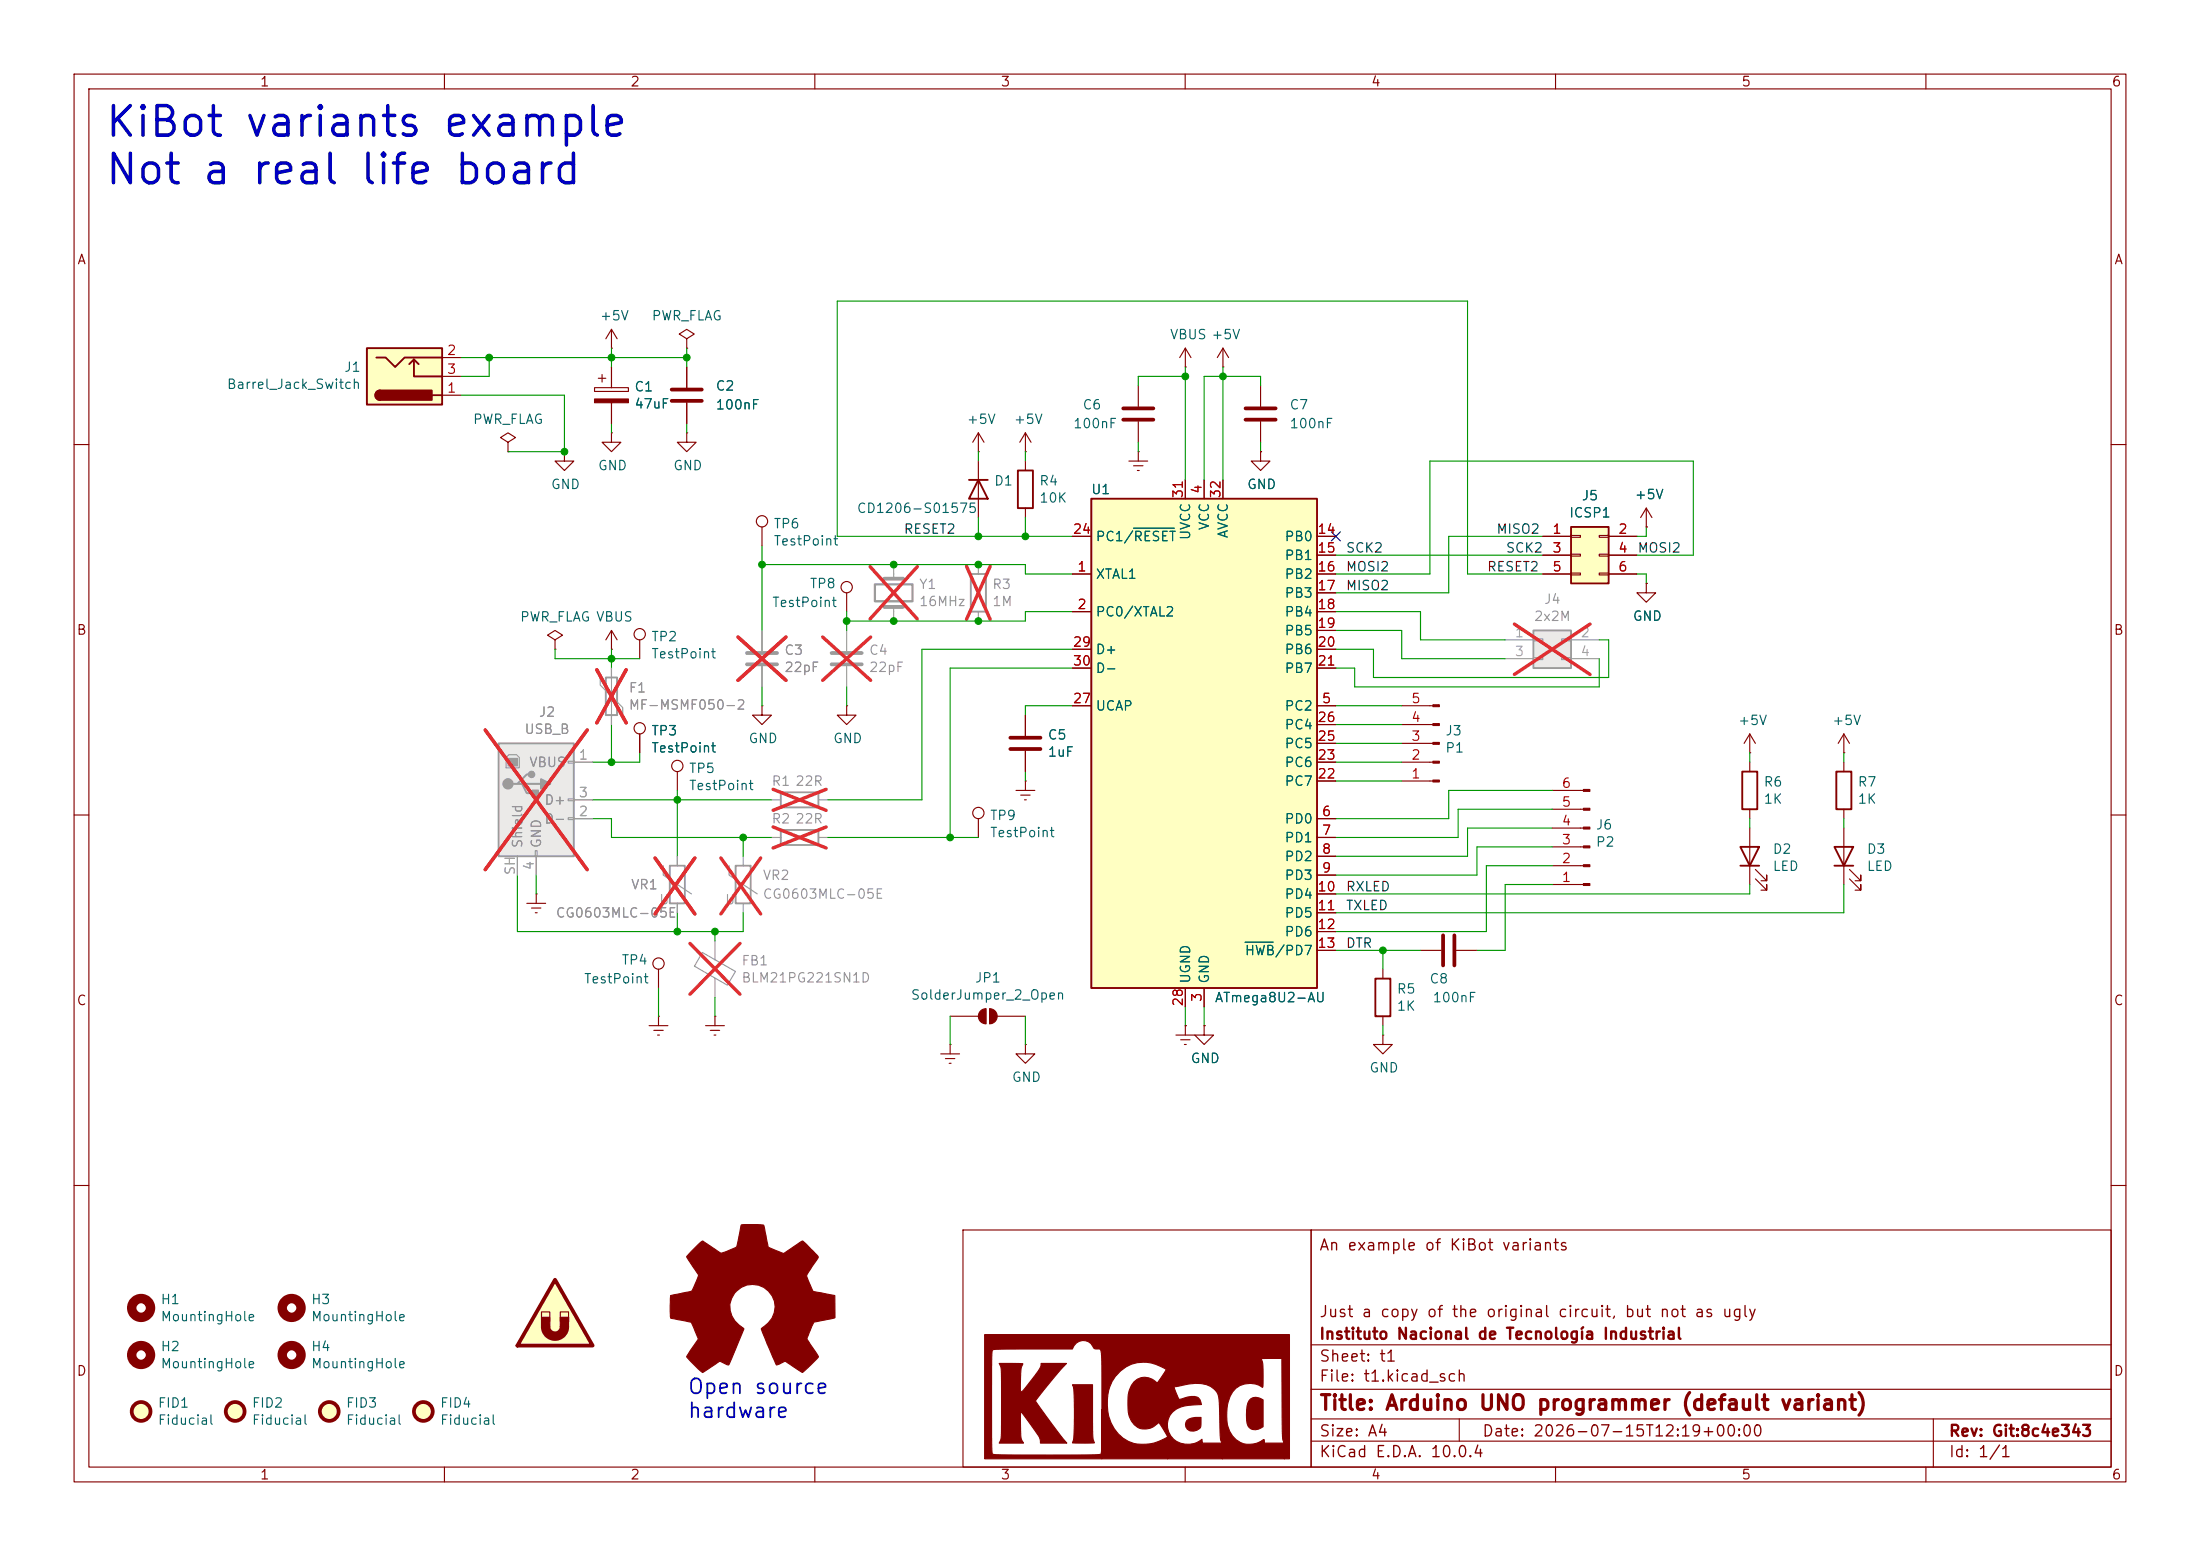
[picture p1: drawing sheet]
<svg xmlns="http://www.w3.org/2000/svg" width="297mm" height="210mm" viewBox="0 0 297 210" stroke-linecap="round" stroke-linejoin="round" font-family="sans-serif">
<g fill="none" stroke="#840000" stroke-width=".15">
<path d="M10 10h277v190h-277zM12 12h273v186h-273zM60 10v2M110 10v2M160 10v2M210 10v2M260 10v2M10 60h2M285 60h2M10 110h2M285 110h2M10 160h2"/>
<path d="M130 166h47v32h-47zM177 166h108v32h-108zM285 160h2M60 198v2M110 198v2M160 198v2M177 194.5h108M177 191.5h108M177 187.5h108M177 181.5h108M197 191.5v3M210 198v2"/>
<path d="M260 198v2M261 191.5v6.5"/>
</g>
<g fill="#840000" stroke="#840000" stroke-width=".15">
<path d="M132.9 180.1h41.2v16.8h-.7v-2.1a2.37 2.37 0 0 1-.3-1.6v-9.9l-2.8 .1a3.6 3.6 0 0 1 .2 2v1.8a3 3 0 0 0-4.8 2.3 5.7 5.7 0 0 0 .7 4.3 3 3 0 0 0 4.2 .5h.1v.5h2.7v2.1h-8.4v-2.1l-.1-.3a6.7 6.7 0 0 1-.2-2.4 14.4 14.4 0 0 0-.3-4 2.88 2.88 0 0 0-3-1.4l-2.9 .5v.2l.5 1.1 .2 .4h.1a3.7 3.7 0 0 1 2.5-.3l.2 .3 .2 .7a7.7 7.7 0 0 0-3.2 .5 2.59 2.59 0 0 0-1.3 3.1 2.59 2.59 0 0 0 2.9 1.7l1-.2 .7-.4v.5h2.7v2.1h-7.4v-3l-1.2-1.9a2.25 2.25 0 0 1-2.2 .8 2.25 2.25 0 0 1-1.8-1.7 6.8 6.8 0 0 1 .3-4.1 2.16 2.16 0 0 1 3.5-.4l1.2-1.7a4.9 4.9 0 0 0-5.2-.5 4.9 4.9 0 0 0-2.7 4.5 5.5 5.5 0 0 0 3.6 5.9 6 6 0 0 0 4.5-.9v3h-8.8v-11.8a8.5 8.5 0 0 0-.2-2.9l-.5-.1a.45 .45 0 0 1-.6-.4 1.49 1.49 0 0 0-1.5-.8 1.49 1.49 0 0 0-1.2 1.2h-10.4a.38 .38 0 0 0-.4 .1 .38 .38 0 0 0-.1 .4v3.5a110.2 110.2 0 0 0 .1 10.1 1.99 1.99 0 0 0 1.3 .2l12.9-.1a.36 .36 0 0 0 .4 0 .36 .36 0 0 0 .1-.4l.1-5.6v6.6h-15.9z"/>
<path d="M134.9 184l3.2 .1a2.8 2.8 0 0 0-.3 1.8v1.9h.2l1-1.2a7.3 7.3 0 0 0 1.5-2.4v-.2h3.5l-1.7 1.9-2.5 3.2 2.5 3.4 1.7 2.3h-3.5l-.1-.5-.2-.5-2.4-3.3v1.2a7.4 7.4 0 0 0 .1 2.7l.3 .4h-3.3a2.44 2.44 0 0 0 .3-1.6v-.5a68.4 68.4 0 0 0-.1-8.4z"/>
<path d="M144.8 186.9h2.7v5.9a3.5 3.5 0 0 0 .2 1.9l-2.7 .1-.2-.1v-.1a15.4 15.4 0 0 0 .2-4.3 9.5 9.5 0 0 0-.2-3.4z"/>
<path d="M160.2 191.7a2.41 2.41 0 0 1 1.9-.4v.7a1.03 1.03 0 0 1-1.4 1.1 .9 .9 0 0 1-.5-1.4z"/>
<path d="M168.8 188.8a1.43 1.43 0 0 1 1.7 .1v3.7a1.35 1.35 0 0 1-2-.2 5.4 5.4 0 0 1 .1-3.4z"/>
</g>
<path d="M212.1 71.1h5.1v7.6h-5.1z" fill="#ffffc2"/>
<path d="M212.1 71.1h5.1v7.6h-5.1zM234.9 114.3h2.6l-1.3 2.5zM234.9 116.8h2.6M235.2 104.1h2v5.1h-2zM247.6 114.3h2.6l-1.3 2.5zM247.6 116.8h2.6M247.9 104.1h2v5.1h-2z" fill="none" stroke="#840000" stroke-width=".25"/>
<g fill="none" stroke="#840000" stroke-width=".15">
<path d="M68.6 59.7l1-.6-1-.7-1 .7 1 .6v1.3M82.5 47h.1M82.5 44.5v2.5M82.5 44.5l-.7 1.2M82.5 44.5l.8 1.2M138.4 58.4l-.7 1.3M138.4 58.4l.8 1.3M138.4 58.4v2.6M68.6 61h.1M76.2 61v1.2h1.3l-1.3 1.3-1.3-1.3h1.3M76.2 61h.1M138.4 61h.1"/>
<path d="M208.3 72.4h3.8M208.3 74.9h3.8M208.3 77.5h3.8M212.1 72.3h1.3v.2h-1.3zM212.1 74.8h1.3v.3h-1.3zM212.1 77.3h1.3v.3h-1.3zM215.9 72.3h1.3v.2h-1.3zM215.9 74.8h1.3v.3h-1.3zM215.9 77.3h1.3v.3h-1.3zM217.2 72.4h3.8M217.2 74.9h3.8M217.2 77.5h3.8"/>
<path d="M222.2 71.1h.1M222.2 68.6l-.7 1.3M222.2 68.6l.8 1.3M222.2 68.6v2.5M74.9 86.4l1-.7-1-.6-1 .6 1 .7v1.2M74.9 87.6h.1M82.5 87.6h.1M82.5 85.1l-.7 1.3M82.5 85.1l.8 1.3M82.5 85.1v2.5M86.4 99.1v2.5M102.9 95.3v1.2h1.2l-1.2 1.3-1.3-1.3h1.3"/>
<path d="M102.9 95.3h.1M114.3 95.3v1.2h1.3l-1.3 1.3-1.3-1.3h1.3M114.3 95.3h.1M114.3 80v2.6M236.2 99.1l-.7 1.2M236.2 99.1l.8 1.2M236.2 99.1v2.5M248.9 99.1v2.5M248.9 99.1l-.7 1.2M248.9 99.1l.8 1.2M209.5 119.4h4.3M209.5 116.8h4.3"/>
<path d="M209.5 114.3h4.3M209.5 111.8h4.3M209.5 109.2h4.3M209.5 106.7h4.3M236.2 101.6h.1M236.2 102.9v1.2M236.2 109.2v1.3M236.2 111.8v7.6M237 118.6l1.5 1.5v-.7v.7h-.8M237 117.3l1.5 1.6v-.8v.8h-.8M248.9 101.6h.1M248.9 102.9v1.2"/>
<path d="M248.9 109.2v1.3M248.9 111.8v7.6M249.7 118.6l1.5 1.5v-.7v.7h-.8M249.7 117.3l1.5 1.6v-.8v.8h-.8M162.6 138.4v1.3h1.2l-1.2 1.3-1.3-1.3h1.3M162.6 138.4h.1"/>
<circle cx="114.3" cy="79.2" r=".76"/>
<circle cx="86.4" cy="98.3" r=".76"/>
</g>
<path d="M100.8 88.1h4.1M100.8 89.7h4.1" fill="none" stroke="#9c9b98" stroke-width=".51"/>
<path d="M102.9 85.1v2.8M102.9 89.9v2.8M104.1 108h1.3M104.1 113h1.3M110.5 108h1.3M110.5 113h1.3" fill="none" stroke="#9c9b98" stroke-width=".15"/>
<path d="M99.6 86l6.5 5.8M106.1 86l-6.5 5.8M104.4 106.5l7.1 2.9M104.4 111.6l7.1 2.8M111.5 106.5l-7.1 2.9M111.5 111.6l-7.1 2.8" fill="none" stroke="#e12e31" stroke-width=".46"/>
<path d="M105.4 106.9h5.1v2.1h-5.1zM105.4 112h5.1v2h-5.1z" fill="none" stroke="#9c9b98" stroke-width=".25"/>
<g fill="#840000" stroke="#840000" stroke-width=".15">
<path d="M213.8 119.3h.8v.2h-.8z"/>
<path d="M213.8 116.7h.8v.3h-.8z"/>
<path d="M213.8 114.2h.8v.2h-.8z"/>
<path d="M213.8 111.6h.8v.3h-.8z"/>
<path d="M213.8 109.1h.8v.2h-.8z"/>
<path d="M213.8 106.6h.8v.2h-.8z"/>
</g>
<path d="M49.5 47h10.2v7.6h-10.2z" fill="#ffffc2"/>
<path d="M49.5 47h10.2v7.6h-10.2zM50.8 48.3h1.3l1.2 1.2 1.3-1.2h5.1M51.3 52.7a.64 .64 0 0 0-.6 .6 .64 .64 0 0 0 .6 .7M55.2 49.1l.7-.6v2.3h3.8M55.9 48.5l.6 .6M58.4 53.3h1.3" fill="none" stroke="#840000" stroke-width=".25"/>
<g fill="#840000" stroke="#840000" stroke-width=".25">
<path d="M50.9 52.9l.4-.2v1.3a.63 .63 0 0 1-.6-.4 .63 .63 0 0 1 .2-.7z"/>
<path d="M51.3 52.7h7v1.3h-7z"/>
</g>
<g fill="none" stroke="#840000" stroke-width=".15">
<path d="M59.7 53.3h2.5M59.7 48.3h2.5M59.7 50.8h2.5M92.7 45.7l1-.6-1-.6-1 .6 1 .6v1.3M92.7 47h.1M152.4 62.2h2.5M153 62.9h1.3M153.5 63.5h.3M153.7 61h.1M153.7 61v1.2M86.4 86.4v2.5M189.2 97.8h4.2"/>
<path d="M189.2 95.3h4.2M91.4 104.1v2.6M189.2 105.4h4.2M189.2 102.9h4.2M189.2 100.3h4.2"/>
<circle cx="86.4" cy="85.6" r=".76"/>
<circle cx="91.4" cy="103.4" r=".76"/>
</g>
<path d="M132.1 76.2v1.3M81 91.4v1.1l3.1 3v1M82.5 90.2v7.6M132.1 82.6v1.2" fill="none" stroke="#9c9b98" stroke-width=".15"/>
<path d="M131.1 77.5h2v5.1h-2zM81.8 91.4h1.5v5.1h-1.5z" fill="none" stroke="#9c9b98" stroke-width=".25"/>
<path d="M130.5 76.4l3.2 7.2M133.7 76.4l-3.2 7.2M80.6 90.4l3.9 7.2M84.5 90.4l-3.9 7.2" fill="none" stroke="#e12e31" stroke-width=".46"/>
<g fill="#840000" stroke="#840000" stroke-width=".15">
<path d="M193.4 105.3h.9v.2h-.9z"/>
<path d="M193.4 102.7h.9v.3h-.9z"/>
<path d="M193.4 100.2h.9v.3h-.9z"/>
<path d="M193.4 97.7h.9v.2h-.9z"/>
<path d="M193.4 95.1h.9v.3h-.9z"/>
</g>
<path d="M67.3 100.3h10.2v15.3h-10.2z" fill="#ebeae8"/>
<path d="M67.3 100.3h10.2v15.3h-10.2zM69.8 105.8h.7l.6 1.3h1.3M70.5 105.8h2.5M71.8 104.5h-.7l-1.3 1.3h-.6M90.4 116.8h2.1v5.1h-2.1z" fill="none" stroke="#9c9b98" stroke-width=".25"/>
<g fill="none" stroke="#9c9b98" stroke-width=".15">
<path d="M120.6 76.2v1.9M114.3 85.1v2.8M114.3 89.9v2.8M120.6 81.9v1.9M68.3 102.2l.4-.3h1l.4 .3v1.4h-1.8zM69.8 115.6v2.5M72.3 114.8h.2v.8h-.2zM72.4 115.6v2.5M76.7 102.7h.8v.3h-.8zM76.7 107.8h.8v.3h-.8zM76.7 110.4h.8v.2h-.8zM77.5 102.9h2.5"/>
<path d="M77.5 110.5h2.5M77.5 108h2.5M89.5 116.8v1.3l3.8 2.6M91.4 115.6v1.2M91.4 121.9v1.3M94.8 128.5l4.5 2.6-1.1 1.9-4.4-2.6zM96.5 127v2.5M96.5 132v2.6"/>
</g>
<path d="M68.6 102.4h1.2v1h-1.2z" fill="#9c9b98" stroke="#9c9b98" stroke-width=".15"/>
<g fill="#9c9b98" stroke="#9c9b98" stroke-width=".25">
<path d="M71.9 106.7h.7v.7h-.7z"/>
<path d="M73 105.2l1.3 .6-1.3 .6z"/>
<circle cx="68.6" cy="105.8" r=".63"/>
<circle cx="71.8" cy="104.5" r=".38"/>
</g>
<path d="M117.5 76.5l6.3 7M123.8 76.5l-6.3 7M65.5 98.5l13.8 18.9M79.3 98.5l-13.8 18.9M111.1 86l6.4 5.8M117.5 86l-6.4 5.8M88.4 115.8l5.4 7.5M93.8 115.8l-5.4 7.5M93.1 127.3l6.8 6.9M99.9 127.3l-6.8 6.9" fill="none" stroke="#e12e31" stroke-width=".46"/>
<g fill="none" stroke="#840000" stroke-width=".15">
<path d="M80.3 52.3h4.5v.5h-4.5zM80.8 51.1h1M81.3 50.5v1.1M82.5 58.4v1.3h1.3l-1.3 1.3-1.2-1.3h1.2M82.5 58.4h.1M82.5 49.5v2.8M82.5 54.4v2.8M92.7 58.4v1.3h1.3l-1.3 1.3-1.3-1.3h1.3M92.7 58.4h.1M92.7 49.5v2.8M92.7 54.4v2.8M153.7 52.1v2.8"/>
<path d="M153.7 56.9v2.8M102.9 71.1v2.6M132.1 62.2v7.7M138.4 62.2v1.3M138.4 68.6v1.3M132.1 110.5v2.5M71.1 121.9h2.6M71.8 122.6h1.2M72.3 123.2h.2M72.4 120.7h.1M72.4 120.7v1.2M88.9 130.8v2.6"/>
<path d="M128.3 137.2h3.8M133.1 136.1v2.1M133.6 136.1v2.1M134.6 137.2h3.8M186.7 139.7v1.3h1.3l-1.3 1.2-1.3-1.2h1.3M186.7 139.7h.1M186.7 130.8v1.3M186.7 137.2v1.2M127 142.2h2.5M127.6 142.9h1.3M128.1 143.5h.3M128.3 141h.1"/>
<path d="M128.3 141v1.2"/>
<circle cx="102.9" cy="70.4" r=".76"/>
<circle cx="132.1" cy="109.7" r=".76"/>
<circle cx="88.9" cy="130" r=".76"/>
</g>
<path d="M119.4 78.1h2.5M112.3 88.1h4M112.3 89.7h4M119.4 81.9h2.5" fill="none" stroke="#9c9b98" stroke-width=".51"/>
<path d="M118.1 78.9h5.1v2.3h-5.1z" fill="none" stroke="#9c9b98" stroke-width=".3"/>
<g fill="none" stroke="#840000" stroke-width=".51">
<path d="M90.7 52.6h4M90.7 54.1h4M151.6 55.1h4.1M151.6 56.6h4.1"/>
<circle cx="19" cy="190.5" r="1.27"/>
<circle cx="31.7" cy="190.5" r="1.27"/>
<circle cx="44.4" cy="190.5" r="1.27"/>
<circle cx="57.1" cy="190.5" r="1.27"/>
</g>
<g fill="#840000" stroke="#840000" stroke-width=".15">
<path d="M80.3 53.8h4.5v.6h-4.5z"/>
<path d="M132.4 136.4l.3-.2 .4-.1v2.1a1.02 1.02 0 0 1-.9-.7 1.02 1.02 0 0 1 .2-1.1z"/>
<path d="M133.6 136.1a1.02 1.02 0 0 1 1 1.1 1.02 1.02 0 0 1-1 1z"/>
</g>
<path d="M130.8 64.8h2.5M132.1 64.8l1.2 2.5h-2.5zM137.4 63.5h2v5.1h-2zM185.7 132.1h2v5.1h-2z" fill="none" stroke="#840000" stroke-width=".25"/>
<g fill="#ffffc2" stroke="#ffffc2" stroke-width=".14">
<circle cx="57.1" cy="190.5" r="1.27"/>
<circle cx="44.4" cy="190.5" r="1.27"/>
<circle cx="31.7" cy="190.5" r="1.27"/>
<circle cx="19" cy="190.5" r="1.27"/>
</g>
<g fill="none" stroke="#840000" stroke-width="1.3">
<circle cx="19" cy="176.5" r="1.27"/>
<circle cx="39.4" cy="176.5" r="1.27"/>
<circle cx="19" cy="182.9" r="1.27"/>
<circle cx="39.4" cy="182.9" r="1.27"/>
</g>
<path d="M147.3 67.3h30.5v66.1h-30.5z" fill="#ffffc2"/>
<path d="M147.3 67.3h30.5v66.1h-30.5z" fill="none" stroke="#840000" stroke-width=".25"/>
<g fill="none" stroke="#840000" stroke-width=".15">
<path d="M132.1 58.4l-.8 1.3M132.1 58.4l.7 1.3M132.1 58.4v2.6M160 49.5h.1M160 47v2.5M160 47l-.7 1.3M160 47l.8 1.3M132.1 61h.1M144.8 77.5h2.5M144.8 72.4h2.5M160 64.8v2.5M162.6 64.8v2.5"/>
<path d="M165.1 64.8v2.5M177.8 77.5h2.5M177.8 72.4h2.5M177.8 74.9h2.5M144.8 82.6h2.5M144.8 95.3h2.5M144.8 87.6h2.5M144.8 90.2h2.5M177.8 82.6h2.5M177.8 95.3h2.5M177.8 80h2.5M177.8 85.1h2.5"/>
<path d="M177.8 87.6h2.5M177.8 90.2h2.5M177.8 97.8h2.5M177.8 110.5h2.5M177.8 113h2.5M177.8 115.6h2.5M177.8 118.1h2.5M177.8 105.4h2.5M177.8 102.9h2.5M177.8 100.3h2.5M158.7 139.7h2.6M160 138.4h.1"/>
<path d="M160 133.4v2.5M160 138.4v1.3M162.6 133.4v2.5M177.8 120.7h2.5M177.8 123.2h2.5M177.8 125.7h2.5M177.8 128.3h2.5M138.4 141v1.2h1.3l-1.3 1.3-1.2-1.3h1.2M138.4 141h.1M159.4 140.3h1.3M159.9 141h.2"/>
</g>
<path d="M153 71.3h5.5M168.1 127.2h3.8" fill="none" stroke="#006464" stroke-width=".15"/>
<path d="M93.3 168.9l1.6-1.4 2.3 1.6a4.7 4.7 0 0 0 2.2-.8l.7-3h2.9l.1 .1v.1l.7 2.9 2 .8 2.6-1.7 2 2.1 .1 .1-1.4 2-.2 .5 .9 2.1 2.9 .6v3l-2.8 .5-1 2.3 1.6 2.4-1.8 1.9-.4 .2-2.2-1.4a.63 .63 0 0 0-.7 .2l-.6 .2-1.2-2.8-.8-2.1a3.2 3.2 0 0 0 .9-5.1 3.1 3.1 0 0 0-4.6 .5 3.1 3.1 0 0 0 1.2 4.5l.1 .1-2 4.9-1.2-.5-2.4 1.5-1.5-1.4-.6-.7 1.6-2.4-1-2.2-2.7-.6-.1-.9v-2.1l2.9-.7 .6-1.3a.88 .88 0 0 0 .2-.9l-1.5-2.4z" fill="#840000" stroke="#840000" stroke-width=".15"/>
<g fill="#ffffc2">
<path d="M74.9 172.7l5.1 8.9h-10.2z"/>
<path d="M73.1 177.1h1.1v1.2h-1.1z"/>
<path d="M75.6 177.1h1.2v1.2h-1.2z"/>
</g>
<path d="M136.4 99.6h4.1M136.4 101.1h4.1M194.8 126.2v4.1M196.3 126.2v4.1M74.9 172.7l5.1 8.9h-10.2z" fill="none" stroke="#840000" stroke-width=".51"/>
<g fill="none" stroke="#840000" stroke-width=".15">
<path d="M165.1 49.5h.1M165.1 47l-.8 1.3M165.1 47l.8 1.3M165.1 47v2.5M222.2 78.7v1.3h1.3l-1.3 1.3-1.2-1.3h1.2M222.2 78.7h.1M138.4 96.5v2.8M137.2 106.7h2.5M137.8 107.3h1.3M138.3 108h.3M138.4 105.4h.1M138.4 101.3v2.8"/>
<path d="M138.4 105.4v1.3M87.6 138.4h2.6M88.3 139.1h1.2M88.8 139.7h.2M88.9 137.2h.1M88.9 137.2v1.2M95.2 138.4h2.6M95.9 139.1h1.3M96.4 139.7h.2M96.5 137.2h.1M96.5 137.2v1.2M191.8 128.3h2.8"/>
<path d="M196.6 128.3h2.8M73.1 177.1h1.1v1.2h-1.1zM75.6 177.1h1.2v1.2h-1.2z"/>
</g>
<g fill="#840000" stroke="#840000" stroke-width=".15">
<path d="M73.1 177.8h1.1v1.3h-1.1z"/>
<path d="M75.6 177.8h1.2v1.3h-1.2z"/>
</g>
<path d="M73.7 179.1a1.27 1.27 0 0 0 1.2 1.2 1.27 1.27 0 0 0 1.3-1.2" fill="none" stroke="#840000" stroke-width="1.3"/>
<path d="M207 85.1h5.1v5.1h-5.1z" fill="#ebeae8"/>
<path d="M207 85.1h5.1v5.1h-5.1zM99.3 116.8h2v5.1h-2z" fill="none" stroke="#9c9b98" stroke-width=".25"/>
<g fill="none" stroke="#9c9b98" stroke-width=".15">
<path d="M82.5 90.2v1.2M82.5 96.5v1.3M102.9 85.1v2.8M102.9 89.9v2.8M203.2 86.4h3.8M203.2 88.9h3.8M207 86.2h1.3v.3h-1.3zM207 88.8h1.3v.2h-1.3zM210.8 86.2h1.3v.3h-1.3zM210.8 88.8h1.3v.2h-1.3zM212.1 86.4h3.8M212.1 88.9h3.8"/>
<path d="M69.8 115.6v2.5M72.4 115.6v2.5M77.5 102.9h2.5M77.5 110.5h2.5M77.5 108h2.5M91.4 115.6v1.2M98.4 116.8v1.3l3.8 2.6M100.3 115.6v1.2M91.4 121.9v1.3M100.3 121.9v1.3"/>
</g>
<path d="M65.5 98.5l13.8 18.9M79.3 98.5l-13.8 18.9M80.6 90.4l3.9 7.2M84.5 90.4l-3.9 7.2M99.6 86l6.5 5.8M106.1 86l-6.5 5.8M204.4 84.2l10.3 6.8M214.7 84.2l-10.3 6.8M88.4 115.8l5.4 7.5M93.8 115.8l-5.4 7.5M97.3 115.8l5.4 7.5M102.7 115.8l-5.4 7.5" fill="none" stroke="#e12e31" stroke-width=".46"/>
<g fill="none" stroke="#840000" stroke-width=".15">
<path d="M82.5 49.5v2.8M82.5 54.4v2.8M92.7 49.5v2.8M92.7 54.4v2.8M170.2 52.1v2.8M170.2 56.9v2.8M144.8 72.4h2.5M144.8 77.5h2.5M160 64.8v2.5M162.6 64.8v2.5M165.1 64.8v2.5M170.2 61v1.2h1.2l-1.2 1.3-1.3-1.3h1.3"/>
<path d="M170.2 61h.1M177.8 72.4h2.5M177.8 74.9h2.5M177.8 77.5h2.5M208.3 72.4h3.8M208.3 74.9h3.8M208.3 77.5h3.8M217.2 72.4h3.8M217.2 74.9h3.8M217.2 77.5h3.8M222.2 71.1h.1M222.2 78.7h.1"/>
<path d="M86.4 99.1v2.5M138.4 96.5v2.8M144.8 82.6h2.5M144.8 95.3h2.5M144.8 87.6h2.5M144.8 90.2h2.5M177.8 82.6h2.5M177.8 95.3h2.5M177.8 80h2.5M177.8 85.1h2.5M177.8 87.6h2.5M177.8 90.2h2.5"/>
<path d="M177.8 97.8h2.5M138.4 101.3v2.8M177.8 110.5h2.5M177.8 113h2.5M177.8 115.6h2.5M177.8 118.1h2.5M177.8 105.4h2.5M177.8 102.9h2.5M177.8 100.3h2.5M160 138.4h.1M160 133.4v2.5M162.6 138.4h.1"/>
<path d="M162.6 133.4v2.5M177.8 120.7h2.5M177.8 123.2h2.5M177.8 125.7h2.5M177.8 128.3h2.5"/>
</g>
<path d="M168.1 55.1h4.1M168.1 56.6h4.1" fill="none" stroke="#840000" stroke-width=".51"/>
<g fill="none" stroke="#009600" stroke-width=".15">
<path d="M62.2 53.3h14v7.7h-7.6M62.2 48.3h30.5M66 48.3v2.5h-3.8M82.5 47v2.5M82.5 57.2v1.2M92.7 47v2.5M92.7 57.2v1.2M153.7 59.7v1.3M160 49.5v15.3M160 50.8h-6.3v1.3M165.1 49.5v15.3M170.2 52.1v-1.3h-7.6v14"/>
<path d="M170.2 59.7v1.3M102.9 76.2h35.5v1.3h6.4M102.9 73.7v11.4M132.1 61v1.2M132.1 69.9v2.5M138.4 61v1.2M138.4 69.9v2.5M144.8 72.4h-31.8v-31.8h85.1v36.9h10.2M180.3 74.9h28M208.3 72.4h-12.7v7.6h-15.3M221 74.9h7.6v-12.7h-35.6v15.3h-12.7M221 77.5h1.2v1.2"/>
<path d="M222.2 71.1v1.3h-1.2M74.9 87.6v1.3h11.5M82.5 87.6v2.6M82.5 97.8v5.1M102.9 92.7v2.6M114.3 82.6v2.5M114.3 92.7v2.6M144.8 82.6h-6.4v1.2h-24.1M144.8 95.3h-6.4v1.2M144.8 90.2h-16.5v22.8M144.8 87.6h-20.3v20.4h-12.7M180.3 95.3h8.9"/>
<path d="M180.3 82.6h11.5v3.8h11.4M180.3 85.1h8.9v3.8h14M180.3 97.8h8.9M215.9 86.4h1.3v5h-31.8v-3.8h-5.1M215.9 88.9v3.8h-33v-2.5h-2.6M69.8 118.1v7.6h30.5v-2.5M72.4 118.1v2.6M80 110.5h2.5v2.5h21.6M80 108h24.1M86.4 101.6v1.3h-6.4M91.4 106.7v8.9M100.3 113v2.6"/>
<path d="M111.8 113h20.3M138.4 104.1v1.3M180.3 105.4h8.9M180.3 102.9h8.9M180.3 100.3h8.9M209.5 109.2h-12.7v3.8h-16.5M209.5 119.4h-6.3v8.9h-3.8M209.5 106.7h-13.9v3.8h-15.3M209.5 116.8h-8.8v8.9h-20.4M209.5 114.3h-10.1v3.8h-19.1M209.5 111.8h-11.4v3.8h-17.8M236.2 101.6v1.3"/>
<path d="M236.2 110.5v1.3M236.2 119.4v1.3h-55.9M248.9 101.6v1.3M248.9 110.5v1.3M248.9 119.4v3.8h-68.6M88.9 133.4v3.8M91.4 123.2v2.5M96.5 125.7v1.3M96.5 134.6v2.6M128.3 137.2v3.8M138.4 137.2v3.8M160 135.9v2.5"/>
<path d="M162.6 135.9v2.5M180.3 128.3h11.5M186.7 128.3v2.5M186.7 138.4v1.3"/>
</g>
<path d="M179.7 71.8l1.2 1.2M180.9 71.8l-1.2 1.2" fill="none" stroke="#000084" stroke-width=".15"/>
<path d="M153 71.3h5.5M168.1 127.2h3.8" fill="none" stroke="#006464" stroke-width=".15"/>
<g fill="#009600" stroke="#009600" stroke-width=".14">
<circle cx="96.5" cy="125.7" r=".46"/>
<circle cx="100.3" cy="113" r=".46"/>
<circle cx="128.3" cy="113" r=".46"/>
<circle cx="91.4" cy="125.7" r=".46"/>
<circle cx="76.2" cy="61" r=".46"/>
<circle cx="82.5" cy="48.3" r=".46"/>
<circle cx="92.7" cy="48.3" r=".46"/>
<circle cx="66" cy="48.3" r=".46"/>
<circle cx="160" cy="50.8" r=".46"/>
<circle cx="165.1" cy="50.8" r=".46"/>
<circle cx="132.1" cy="76.2" r=".46"/>
<circle cx="138.4" cy="72.4" r=".46"/>
<circle cx="132.1" cy="72.4" r=".46"/>
<circle cx="132.1" cy="83.8" r=".46"/>
<circle cx="102.9" cy="76.2" r=".46"/>
<circle cx="120.6" cy="76.2" r=".46"/>
<circle cx="114.3" cy="83.8" r=".46"/>
<circle cx="120.6" cy="83.8" r=".46"/>
<circle cx="91.4" cy="108" r=".46"/>
<circle cx="82.5" cy="102.9" r=".46"/>
<circle cx="82.5" cy="88.9" r=".46"/>
<circle cx="186.7" cy="128.3" r=".46"/>
</g>
<g font-size="4" fill="#0000c2">
<text x="14" y="19.4">KiBot variants example</text>
<text x="14" y="25.9">Not a real life board</text>
</g>
<g font-size="2" fill="#0000c2">
<text x="92.7" y="188.7">Open source</text>
<text x="92.7" y="191.9">hardware</text>
</g>
<text font-size="2" fill="#840000" x="178" y="190.8">Title: Arduino UNO programmer (default variant)</text>
<g font-size="1.5" fill="#840000">
<text x="178" y="169.2">An example of KiBot variants</text>
<text x="178" y="178.2">Just a copy of the original circuit, but not as ugly</text>
<text x="178" y="184.2">Sheet: t1</text>
<text x="178" y="181.2">Instituto Nacional de Tecnología Industrial</text>
<text x="178" y="186.9">File: t1.kicad_sch</text>
<text x="178" y="197.1">KiCad E.D.A. 10.0.4</text>
<text x="178" y="194.3">Size: A4</text>
<text x="200" y="194.3">Date: 2026-07-15T12:19+00:00</text>
<text x="263" y="194.3">Rev: Git:8c4e343</text>
<text x="263" y="197.1">Id: 1/1</text>
</g>
<g font-size="1.3" fill="#840000">
<text x="35" y="12">1</text>
<text x="85" y="12">2</text>
<text x="135" y="12">3</text>
<text x="185" y="12">4</text>
<text x="235" y="12">5</text>
<text x="285" y="12">6</text>
<text x="10.3" y="36">A</text>
<text x="285.3" y="36">A</text>
<text x="10.3" y="86">B</text>
<text x="285.3" y="86">B</text>
<text x="10.3" y="136">C</text>
<text x="285.3" y="136">C</text>
<text x="10.3" y="186">D</text>
<text x="285.3" y="186">D</text>
<text x="35" y="200">1</text>
<text x="85" y="200">2</text>
<text x="135" y="200">3</text>
<text x="185" y="200">4</text>
<text x="235" y="200">5</text>
<text x="285" y="200">6</text>
</g>
<g font-size="1.3" fill="#006464">
<text x="80.9" y="43.6">+5V</text>
<text x="87.9" y="43.6">PWR_FLAG</text>
<text x="157.9" y="46.1">VBUS +5V</text>
<text x="30.5" y="52.8">Barrel_Jack_Switch</text>
<text x="46.4" y="50.5">J1</text>
<text x="85.6" y="53.1">C1</text>
<text x="96.5" y="53">C2</text>
<text x="63.8" y="57.5">PWR_FLAG</text>
<text x="85.6" y="55.5">47uF</text>
<text x="96.5" y="55.6">100nF</text>
<text x="130.4" y="57.5">+5V</text>
<text x="136.8" y="57.5">+5V</text>
<text x="144.8" y="58.1">100nF</text>
<text x="146.1" y="55.6">C6</text>
<text x="174" y="55.6">C7</text>
<text x="174" y="58.1">100nF</text>
<text x="80.6" y="63.8">GND</text>
<text x="90.8" y="63.8">GND</text>
<text x="134.1" y="65.8">D1</text>
<text x="140.2" y="65.8">R4</text>
<text x="74.3" y="66.3">GND</text>
<text x="104.4" y="71.6">TP6</text>
<text x="115.6" y="69.6">CD1206-S01575</text>
<text x="140.2" y="68.2">10K</text>
<text x="147.2" y="67">U1</text>
<text x="163.5" y="71.6" transform="rotate(-90 163.5 71.6)">VCC</text>
<text x="168.3" y="66.3">GND</text>
<text x="211.7" y="70.2">ICSP1</text>
<text x="213.4" y="67.8">J5</text>
<text x="220.6" y="67.7">+5V</text>
<text x="104.4" y="73.9">TestPoint</text>
<text x="147.8" y="73.4">PC1/RESET</text>
<text x="161" y="73" transform="rotate(-90 161 73)">UVCC</text>
<text x="166.1" y="72.7" transform="rotate(-90 166.1 72.7)">AVCC</text>
<text x="173.3" y="73.4">PB0</text>
<text x="173.3" y="75.9">PB1</text>
<text x="104.1" y="82.3">TestPoint</text>
<text x="109.2" y="79.7">TP8</text>
<text x="147.8" y="78.4">XTAL1</text>
<text x="147.8" y="83.5">PC0/XTAL2</text>
<text x="173.3" y="78.4">PB2</text>
<text x="173.3" y="81">PB3</text>
<text x="173.3" y="83.5">PB4</text>
<text x="70.1" y="84.2">PWR_FLAG VBUS</text>
<text x="87.8" y="86.9">TP2</text>
<text x="87.8" y="89.2">TestPoint</text>
<text x="147.8" y="88.6">D+</text>
<text x="173.3" y="86.1">PB5</text>
<text x="173.3" y="88.6">PB6</text>
<text x="220.3" y="84.1">GND</text>
<text x="147.8" y="91.1">D-</text>
<text x="173.3" y="91.1">PB7</text>
<text x="87.8" y="99.6">TP3</text>
<text x="87.8" y="101.9">TestPoint</text>
<text x="101" y="100.6">GND</text>
<text x="112.4" y="100.6">GND</text>
<text x="141.4" y="100.1">C5</text>
<text x="147.8" y="96.2">UCAP</text>
<text x="173.3" y="96.2">PC2</text>
<text x="173.3" y="101.3">PC5</text>
<text x="173.3" y="98.8">PC4</text>
<text x="195" y="99.6">J3</text>
<text x="195" y="101.9">P1</text>
<text x="234.6" y="98.2">+5V</text>
<text x="247.3" y="98.2">+5V</text>
<text x="92.9" y="104.7">TP5</text>
<text x="92.9" y="107">TestPoint</text>
<text x="141.4" y="102.4">1uF</text>
<text x="173.3" y="106.4">PC7</text>
<text x="173.3" y="103.8">PC6</text>
<text x="238" y="106.5">R6</text>
<text x="250.7" y="106.5">R7</text>
<text x="133.6" y="111">TP9</text>
<text x="133.6" y="113.3">TestPoint</text>
<text x="173.3" y="111.5">PD0</text>
<text x="215.4" y="112.3">J6</text>
<text x="238" y="108.8">1K</text>
<text x="250.7" y="108.8">1K</text>
<text x="173.3" y="114">PD1</text>
<text x="173.3" y="116.5">PD2</text>
<text x="173.3" y="119.1">PD3</text>
<text x="215.4" y="114.6">P2</text>
<text x="239.2" y="115.6">D2</text>
<text x="239.2" y="117.9">LED</text>
<text x="251.9" y="115.6">D3</text>
<text x="251.9" y="117.9">LED</text>
<text x="173.3" y="121.6">PD4</text>
<text x="173.3" y="124.2">PD5</text>
<text x="83.8" y="130.5">TP4</text>
<text x="168" y="129.2">HWB/PD7</text>
<text x="173.3" y="126.7">PD6</text>
<text x="78.7" y="133.1">TestPoint</text>
<text x="122.9" y="135.2">SolderJumper_2_Open</text>
<text x="131.5" y="132.9">JP1</text>
<text x="161" y="132.8" transform="rotate(-90 161 132.8)">UGND</text>
<text x="163.5" y="132.8" transform="rotate(-90 163.5 132.8)">GND</text>
<text x="163.9" y="135.6">ATmega8U2-AU</text>
<text x="188.5" y="134.4">R5</text>
<text x="188.5" y="136.7">1K</text>
<text x="192.9" y="133.1">C8</text>
<text x="193.3" y="135.6">100nF</text>
<text x="160.7" y="143.8">GND</text>
<text x="136.5" y="146.3">GND</text>
<text x="184.8" y="145.1">GND</text>
<text x="21.6" y="176.3">H1</text>
<text x="21.6" y="178.6">MountingHole</text>
<text x="41.9" y="176.3">H3</text>
<text x="41.9" y="178.6">MountingHole</text>
<text x="21.6" y="182.7">H2</text>
<text x="21.6" y="185">MountingHole</text>
<text x="41.9" y="182.7">H4</text>
<text x="41.9" y="185">MountingHole</text>
<text x="21.2" y="190.3">FID1</text>
<text x="33.9" y="190.3">FID2</text>
<text x="46.6" y="190.3">FID3</text>
<text x="59.3" y="190.3">FID4</text>
<text x="21.2" y="192.6">Fiducial</text>
<text x="33.9" y="192.6">Fiducial</text>
<text x="46.6" y="192.6">Fiducial</text>
<text x="59.3" y="192.6">Fiducial</text>
</g>
<g font-size="1.3" fill="#a90000">
<text x="60.3" y="53.3">1</text>
<text x="60.3" y="48.2">2</text>
<text x="60.3" y="50.8">3</text>
<text x="160" y="67.4" transform="rotate(-90 160 67.4)">31</text>
<text x="162.5" y="66.7" transform="rotate(-90 162.5 66.7)">4</text>
<text x="165.1" y="67.4" transform="rotate(-90 165.1 67.4)">32</text>
<text x="144.7" y="72.4">24</text>
<text x="145.3" y="77.4">1</text>
<text x="177.8" y="72.4">14</text>
<text x="177.8" y="74.9">15</text>
<text x="177.8" y="77.4">16</text>
<text x="209.5" y="72.4">1</text>
<text x="209.5" y="74.9">3</text>
<text x="209.5" y="77.4">5</text>
<text x="218.4" y="72.4">2</text>
<text x="218.4" y="74.9">4</text>
<text x="218.4" y="77.4">6</text>
<text x="145.3" y="82.5">2</text>
<text x="177.8" y="80">17</text>
<text x="177.8" y="82.5">18</text>
<text x="144.7" y="87.6">29</text>
<text x="177.8" y="85.1">19</text>
<text x="177.8" y="87.6">20</text>
<text x="144.7" y="95.2">27</text>
<text x="144.7" y="90.1">30</text>
<text x="177.8" y="90.1">21</text>
<text x="178.4" y="95.2">5</text>
<text x="190.4" y="95.2">5</text>
<text x="177.8" y="100.3">25</text>
<text x="177.8" y="97.8">26</text>
<text x="190.4" y="100.3">3</text>
<text x="190.4" y="97.8">4</text>
<text x="177.8" y="105.4">22</text>
<text x="177.8" y="102.8">23</text>
<text x="190.4" y="105.4">1</text>
<text x="190.4" y="102.8">2</text>
<text x="210.7" y="106.7">6</text>
<text x="178.4" y="110.5">6</text>
<text x="178.4" y="113">7</text>
<text x="210.7" y="111.7">4</text>
<text x="210.7" y="109.2">5</text>
<text x="178.4" y="115.5">8</text>
<text x="178.4" y="118.1">9</text>
<text x="210.7" y="119.4">1</text>
<text x="210.7" y="116.8">2</text>
<text x="210.7" y="114.3">3</text>
<text x="177.8" y="120.6">10</text>
<text x="177.8" y="123.2">11</text>
<text x="177.8" y="125.7">12</text>
<text x="177.8" y="128.2">13</text>
<text x="160" y="135.9" transform="rotate(-90 160 135.9)">28</text>
<text x="162.5" y="135.3" transform="rotate(-90 162.5 135.3)">3</text>
</g>
<g font-size="1.3" fill="#0f0f0f">
<text x="121.9" y="72.4">RESET2</text>
<text x="181.6" y="74.9">SCK2</text>
<text x="181.6" y="77.4">MOSI2</text>
<text x="200.7" y="77.4">RESET2</text>
<text x="201.9" y="72.4">MISO2</text>
<text x="203.2" y="74.9">SCK2</text>
<text x="221" y="74.9">MOSI2</text>
<text x="181.6" y="80">MISO2</text>
<text x="181.6" y="120.6">RXLED</text>
<text x="181.6" y="123.2">TXLED</text>
<text x="181.6" y="128.2">DTR</text>
</g>
<g font-size="1.3" fill="#939391">
<text x="124" y="79.8">Y1</text>
<text x="124" y="82.1">16MHz</text>
<text x="133.9" y="79.8">R3</text>
<text x="133.9" y="82.1">1M</text>
<text x="208.4" y="81.8">J4</text>
<text x="105.8" y="88.7">C3</text>
<text x="117.2" y="88.7">C4</text>
<text x="207" y="84.1">2x2M</text>
<text x="84.8" y="93.8">F1</text>
<text x="105.8" y="91">22pF</text>
<text x="117.2" y="91">22pF</text>
<text x="70.7" y="99.4">USB_B</text>
<text x="72.6" y="97.1">J2</text>
<text x="84.8" y="96.1">MF-MSMF050-2</text>
<text x="71.4" y="103.8">VBUS</text>
<text x="104.1" y="106.4">R1</text>
<text x="107.3" y="106.4">22R</text>
<text x="73.4" y="111.5">D-</text>
<text x="73.4" y="108.9">D+</text>
<text x="104.1" y="111.5">R2</text>
<text x="107.3" y="111.5">22R</text>
<text x="70.8" y="114.6" transform="rotate(-90 70.8 114.6)">Shield</text>
<text x="73.4" y="114.6" transform="rotate(-90 73.4 114.6)">GND</text>
<text x="102.9" y="119.1">VR2</text>
<text x="74.9" y="124.2">CG0603MLC-05E</text>
<text x="85.1" y="120.4">VR1</text>
<text x="102.9" y="121.6">CG0603MLC-05E</text>
<text x="100" y="130.6">FB1</text>
<text x="100" y="132.9">BLM21PG221SN1D</text>
</g>
<g font-size="1.3" fill="#a5a4a2">
<text x="204.4" y="86.3">1</text>
<text x="204.4" y="88.9">3</text>
<text x="213.3" y="86.3">2</text>
<text x="213.3" y="88.9">4</text>
<text x="78" y="102.8">1</text>
<text x="78" y="107.9">3</text>
<text x="78" y="110.5">2</text>
<text x="69.8" y="118.2" transform="rotate(-90 69.8 118.2)">SH</text>
<text x="72.4" y="117.5" transform="rotate(-90 72.4 117.5)">4</text>
</g>
<g font-size="1.3" fill="#9c9b98">
<text x="88.9" y="122.4">U</text>
<text x="97.8" y="122.4">U</text>
</g>
</svg>
